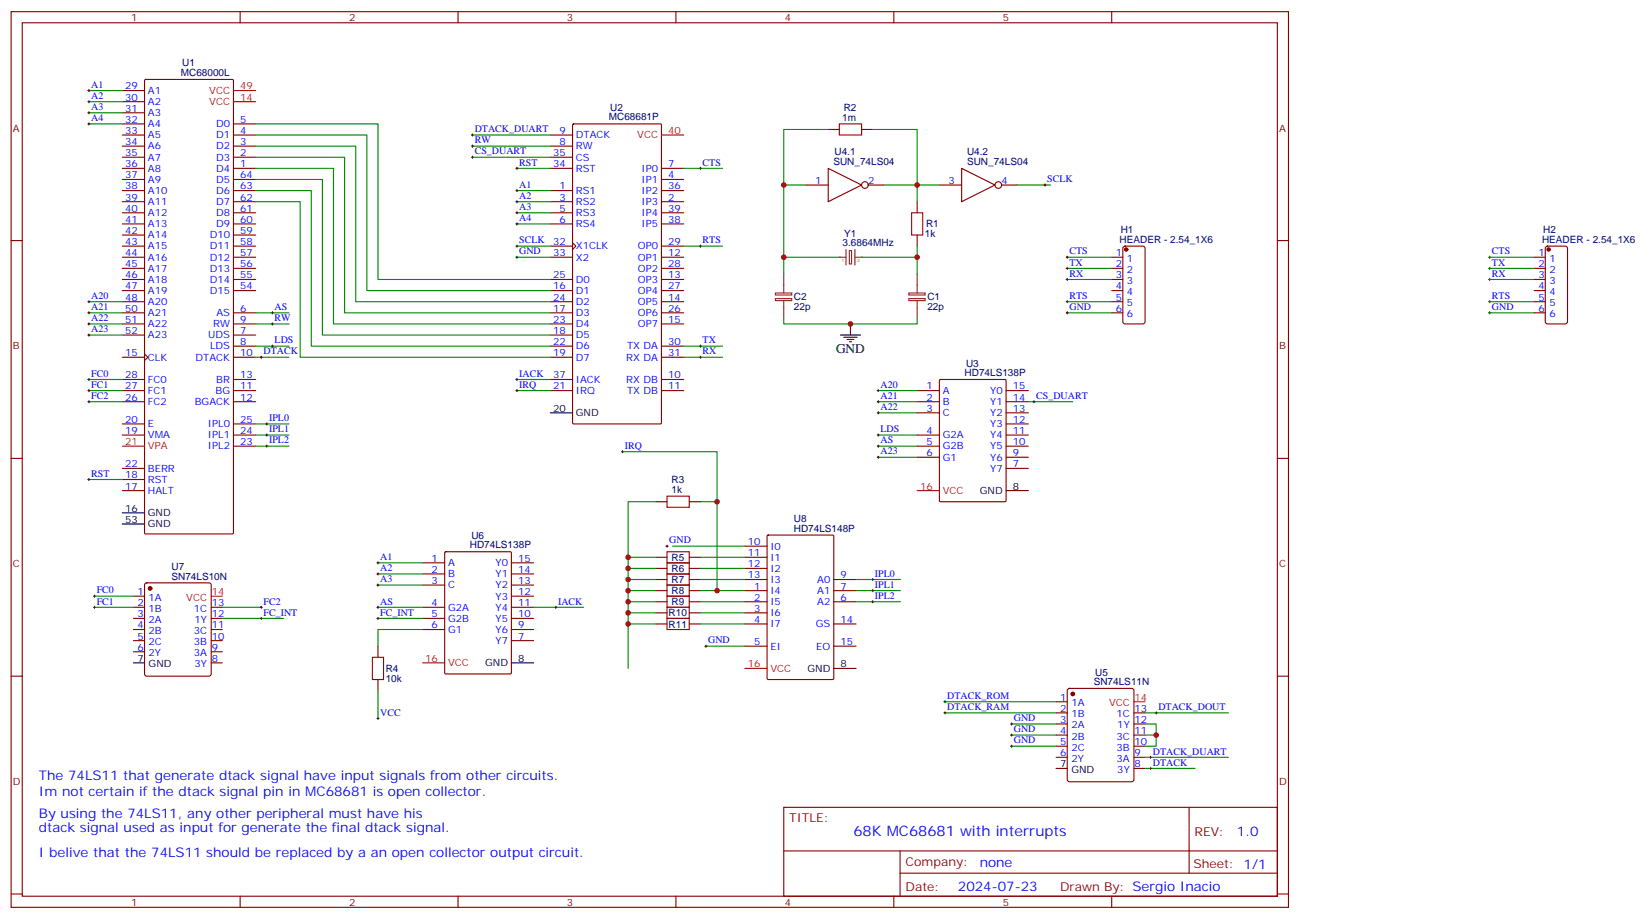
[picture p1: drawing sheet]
<svg xmlns="http://www.w3.org/2000/svg" width="524mm" height="292mm" viewBox="0 0 524 292" stroke-linecap="round" stroke-linejoin="round" font-family="sans-serif">
<g fill="none" stroke="#870000" stroke-width=".35">
<path d="M3.5 3.7h405.4v284.3h-405.4zM7.1 7.2h398.2v277.3h-398.2zM76.2 3.7v3.5M145.3 3.7v3.5M214.5 3.7v3.5M283.6 3.7v3.5M352.8 3.7v3.5M38.8 35.8h7.1M38.8 39.3h7.1M38.8 32.3h7.1M38.8 28.8h7.1M45.9 25.4l.3-.2h27.5l.4 .4v143.6l-.4 .3h-27.5l-.3-.3z"/>
<path d="M74.1 39.3h7M181.7 39.5l.3-.2h27.5l.4 .2v94.7l-.4 .4h-27.5l-.3-.4zM38.8 42.9h7.1M38.8 53.4h7.1M38.8 49.9h7.1M38.8 46.4h7.1M38.8 57h7.1M74.1 42.9h7M74.1 53.4h7M74.1 49.9h7M74.1 46.4h7M74.1 57h7"/>
<path d="M174.6 42.9h7.1M174.6 53.4h7.1M174.6 49.9h7.1M174.6 46.4h7.1M209.9 53.4h7.1M209.9 57h7.1M3.5 76.4h3.6M38.8 71.1h7.1M38.8 64h7.1M38.8 74.6h7.1M38.8 67.6h7.1M38.8 78.1h7.1"/>
<path d="M38.8 60.5h7.1M74.1 71.1h7M74.1 64h7M74.1 74.6h7M74.1 67.6h7M74.1 78.1h7M74.1 60.5h7M174.6 71.1h7.1M174.6 64h7.1M174.6 67.6h7.1M174.6 78.1h7.1M174.6 60.5h7.1"/>
<path d="M181.7 77.1l1 1-1 1.1M209.9 71.1h7.1M209.9 64h7.1M209.9 67.6h7.1M209.9 78.1h7.1M209.9 60.5h7.1M405.3 76.4h3.6M38.8 81.7h7.1M38.8 99.3h7.1M38.8 88.7h7.1M38.8 95.8h7.1M38.8 92.3h7.1"/>
<path d="M38.8 85.2h7.1M74.1 81.7h7M74.1 99.3h7M74.1 88.7h7M74.1 92.3h7M74.1 85.2h7M174.6 81.7h7.1M174.6 99.3h7.1M174.6 88.7h7.1M174.6 95.8h7.1M174.6 92.3h7.1M209.9 81.7h7.1"/>
<path d="M209.9 99.3h7.1M209.9 88.7h7.1M209.9 95.8h7.1M209.9 92.3h7.1M209.9 85.2h7.1M38.8 102.8h7.1M38.8 106.4h7.1M38.8 113.4h7.1M45.9 112.4l1 1-1 1.1M74.1 109.9h7M74.1 102.8h7M74.1 106.4h7"/>
<path d="M74.1 113.4h7M174.6 109.9h7.1M174.6 102.8h7.1M174.6 106.4h7.1M174.6 113.4h7.1M209.9 109.9h7.1M209.9 102.8h7.1M209.9 113.4h7.1M38.8 127.5h7.1M38.8 134.6h7.1M38.8 124h7.1M38.8 138.1h7.1"/>
<path d="M38.8 120.5h7.1M74.1 127.5h7M74.1 134.6h7M74.1 124h7M74.1 138.1h7M74.1 120.5h7M174.6 124h7.1M174.6 120.5h7.1M209.9 124h7.1M209.9 120.5h7.1M291 127.5h7.1M291 124h7.1"/>
<path d="M291 138.1h7.1M291 131.1h7.1M298.2 120.6l.2-.1h20.5l.3 .1 .1 38.3-.2 .3-20.7 .1-.3-.2zM319.3 127.5h7M319.3 134.6h7M319.3 124h7M319.3 138.1h7M319.3 131.1h7M3.5 145.5h3.6M38.8 152.2h7.1M38.8 148.7h7.1M38.8 155.8h7.1"/>
<path d="M74.1 141.6h7M291 141.6h7.1M291 145.2h7.1M319.3 141.6h7M319.3 148.7h7M319.3 145.2h7M405.3 145.5h3.6M3.5 214.7h3.6M338.9 218.8l.5-.3h19.7l.5 .3 .2 .5v28.2l-.2 .5-.5 .2h-19.7l-.5-.3-.2-.4v-28.2zM405.3 214.7h3.6M335.1 222.8h3.6M335.1 226.3h3.6"/>
<path d="M335.1 229.8h3.6M335.1 233.4h3.6M335.1 236.9h3.6M359.8 226.3h3.6M359.8 229.8h3.6M359.8 233.4h3.6M359.8 236.9h3.6M248.7 256.3h156.6v28.2h-156.6zM335.1 240.4h3.6M359.8 240.4h3.6M359.8 243.9h3.6M377.3 256.3v20.9"/>
<path d="M248.7 270.1h156.5M285.6 277.2h119.6M285.6 270.1v14.2M3.5 283.8h3.6M76.2 284.5v3.5M145.3 284.5v3.5M214.5 284.5v3.5M283.6 284.5v3.5M352.8 284.5v3.5M405.3 283.8h3.6"/>
</g>
<path d="M74.1 32.3h7M74.1 28.8h7M209.9 42.9h7.1M38.8 141.6h7.1M291 155.8h7.1M359.8 222.8h3.6" fill="none" stroke="#f00" stroke-width=".35"/>
<path d="M174.6 131.1h7.1M319.3 155.8h7M38.8 162.8h7.1M38.8 166.3h7.1M335.1 243.9h3.6" fill="none" stroke="#000" stroke-width=".35"/>
<circle cx="340.4" cy="220.3" r=".53" fill="#870000" stroke="#870000" stroke-width=".35"/>
<path d="M268.5 79.2v4.9M269.5 79.6h.7v4.2h-.7zM271.3 79.2v4.9M266.3 81.7h2.2M271.3 81.7h2.1" fill="none" stroke="#8c2424" stroke-width=".35"/>
<g fill="#8c2424">
<circle cx="273.4" cy="81.7" r=".18"/>
<circle cx="266.3" cy="81.7" r=".18"/>
</g>
<path d="M246.1 93h5.1v.7h-5.1zM246.1 94.8h5.1v.6h-5.1zM248.7 87v6M248.7 95.4v5.7M288.4 93h5.2v.7h-5.2zM288.4 94.8h5.2v.6h-5.2zM291 87v6M291 95.4v5.7" fill="none" stroke="#8c2424" stroke-width=".35"/>
<path d="M266.3 39.3h7.1v3.6h-7.1zM289.3 67.6h3.5v7h-3.5zM211.7 157.5h7v3.5h-7zM211.7 175.2h7v3.5h-7zM211.7 178.7h7v3.5h-7zM211.7 182.2h7v3.5h-7zM211.7 185.7h7v3.6h-7zM211.7 189.3h7v3.5h-7zM211.7 192.8h7v3.5h-7zM211.7 196.3h7v3.5h-7zM118.2 208.7h3.5v7h-3.5z" fill="none" stroke="#a10000" stroke-width=".35"/>
<g fill="none" stroke="#870000" stroke-width=".35">
<path d="M255.8 58.7h7M262.8 53.4l10.6 5.3-10.6 5.3zM262.8 41.1h3.5M273.4 41.1h3.5M275.5 58.7h5M298.1 58.7h7.1M305.2 53.4l10.5 5.3-10.5 5.3zM317.9 58.7h4.9M291 64v3.6M291 74.6v3.5M356.5 78.3l.5-.2h5.7l.6 .5 .1 23.5-.5 .7h-5.9l-.6-.4-.1-23.6zM490.6 78.3l.5-.2h5.6l.7 .5v23.5l-.4 .7h-5.9l-.7-.4v-23.6z"/>
<path d="M352.8 81.7h3.5M352.8 85.2h3.5M352.8 88.7h3.5M352.8 92.3h3.5M352.8 95.8h3.5M352.8 99.3h3.5M486.8 81.7h3.6M486.8 85.2h3.6M486.8 88.7h3.6M486.8 92.3h3.6M486.8 95.8h3.6M486.8 99.3h3.6"/>
<path d="M208.1 159.3h3.6M218.7 159.3h3.5M134.1 178.7h7M141.2 175.3l.3-.1h20.4l.3 .1 .1 38.3-.2 .3-20.6 .1-.3-.2zM162.3 178.7h7M208.1 176.9h3.6M218.7 176.9h3.5M236.4 173.4h7M236.4 176.9h7M243.5 170l.3-.1h20.4l.3 .1 .1 45.4-.2 .3h-20.6l-.3-.2zM42.3 192.8h3.6M42.3 189.3h3.6"/>
<path d="M42.3 199.8h3.6M42.3 196.3h3.6M46.1 185.2l.5-.2h19.7l.5 .2 .2 .5v28.3l-.2 .5-.5 .2h-19.7l-.5-.3-.2-.4v-28.3zM67 192.8h3.6M67 199.8h3.6M67 196.3h3.6M134.1 192.8h7M134.1 182.2h7M134.1 185.7h7M134.1 199.8h7M134.1 196.3h7M162.3 192.8h7"/>
<path d="M162.3 182.2h7M162.3 185.7h7M162.3 189.3h7M162.3 199.8h7M162.3 196.3h7M208.1 180.4h3.6M208.1 184h3.6M208.1 187.5h3.6M208.1 191h3.6M208.1 194.6h3.6M208.1 198.1h3.6M218.7 180.4h3.5"/>
<path d="M218.7 184h3.5M218.7 187.5h3.5M218.7 191h3.5M218.7 194.6h3.5M218.7 198.1h3.5M236.4 180.4h7M236.4 184h7M236.4 187.5h7M236.4 191h7M236.4 194.6h7M236.4 198.1h7M264.6 184h7"/>
<path d="M264.6 187.5h7M264.6 191h7M264.6 198.1h7M42.3 203.4h3.6M42.3 206.9h3.6M67 203.4h3.6M67 206.9h3.6M67 210.4h3.6M119.9 205.1v3.6M119.9 215.7v3.6M162.3 203.4h7M236.4 205.1h7"/>
<path d="M264.6 205.1h7"/>
<circle cx="274.5" cy="58.7" r="1.06"/>
<circle cx="316.8" cy="58.7" r="1.06"/>
</g>
<g fill="none" stroke="#008700" stroke-width=".35">
<path d="M28.2 28.8h10.6M28.2 32.3h10.6M28.2 35.8h10.6M28.2 39.3h10.6M81.1 39.3h38.8v49.4h54.7M81.1 42.9h35.3v49.4h58.2M81.1 46.4h31.8v49.4h61.7M81.1 49.9h28.3v49.4h65.2M81.1 53.4h24.7v49.4h68.8M81.1 57h21.2v49.4h72.3M149.9 42.9h24.7M149.9 46.4h24.7"/>
<path d="M149.9 49.9h24.7M164 53.4h10.6M217 53.4h12.3M255.8 58.7h-7.1v28.3M262.8 41.1h-14.1v17.6M276.9 41.1h14.1v22.9M280.5 58.7h17.6M322.8 58.7h10.6M81.1 60.5h17.7v49.4h75.8M81.1 64h14.1v49.4h79.4M164 60.5h10.6M164 64h10.6"/>
<path d="M164 67.6h10.6M164 71.1h10.6M164 78.1h10.6M217 78.1h12.3M291 78.1v8.9M28.2 99.3h10.6M28.2 95.8h10.6M81.1 99.3h10.6M164 81.7h10.6M248.7 81.7h17.6M273.4 81.7h17.6M338.7 81.7h14.1"/>
<path d="M338.7 99.3h14.1M338.7 95.8h14.1M338.7 88.7h14.1M338.7 85.2h14.1M472.7 81.7h14.1M472.7 99.3h14.1M472.7 95.8h14.1M472.7 88.7h14.1M472.7 85.2h14.1M28.2 106.4h10.6M28.2 102.8h10.6M81.1 102.8h10.6"/>
<path d="M81.1 109.9h10.6M81.1 113.4h10.6M217 109.9h12.3M217 113.4h12.3M248.7 101.1v1.7h42.3v-1.7M28.2 124h10.6M28.2 127.5h10.6M28.2 120.5h10.6M81.1 138.1h10.6M81.1 134.6h10.6M164 124h10.6M164 120.5h10.6"/>
<path d="M278.7 124h12.3M278.7 127.5h12.3M278.7 131.1h12.3M278.7 138.1h12.3M326.3 127.5h14.1M28.2 152.2h10.6M81.1 141.6h10.6M197.6 143.4h29.9v15.9M208.1 159.3h-8.8v17.6M222.2 159.3h5.3v28.2M278.7 141.6h12.3M278.7 145.2h12.3"/>
<path d="M119.9 178.7h14.2M208.1 176.9h-8.8v35.3M213.4 173.4h23M222.2 176.9h14.2M30 189.3h12.3M30 192.8h12.3M70.6 192.8h12.3M70.6 196.3h19.4M119.9 192.8h14.2M119.9 196.3h14.2M119.9 182.2h14.2M119.9 185.7h14.2"/>
<path d="M134.1 199.8h-14.2v5.3M169.3 192.8h15.9M199.3 180.4h8.8M199.3 184h8.8M199.3 187.5h8.8M199.3 191h8.8M199.3 194.6h8.8M199.3 198.1h8.8M222.2 180.4h14.2M222.2 184h14.2M222.2 187.5h14.2M222.2 191h14.2"/>
<path d="M222.2 194.6h14.2M222.2 198.1h14.2M271.6 184h14.2M271.6 187.5h14.2M271.6 191h14.2M119.9 219.3v8.8M224 205.1h12.4M299.9 222.8h35.2M299.9 226.3h35.2M321 229.8h14.1M321 233.4h14.1M321 236.9h14.1"/>
<path d="M363.4 229.8h3.5v3.6h-3.5M363.4 226.3h26.4M366.9 233.4v3.5h-3.5M363.4 240.4h26.4M363.4 243.9h15.8"/>
</g>
<path d="M266.7 106.4h6.3M267.8 107.1h4.2M268.8 107.8h2.1M269.5 108.5h.7M269.9 102.8v3.6M42.3 210.4h3.6M162.3 210.4h7M264.6 212.2h7" fill="none" stroke="#000" stroke-width=".35"/>
<g fill="none" stroke="#000" stroke-width=".32">
<path d="M27.9 28.8h.7M27.9 32.3h.7M27.9 35.8h.7M27.9 39.3h.7M28.2 28.4v.7M28.2 31.9v.7M28.2 35.5v.7M28.2 39v.7M149.6 42.9h.7M149.6 46.4h.7M149.6 49.9h.7M149.9 42.5v.7"/>
<path d="M149.9 46v.7M149.9 49.6v.7M163.7 53.4h.7M164 53.1v.7M221.9 53.4h.7M222.2 53.1v.7M331.3 58.7h.7M331.6 58.4v.7M163.7 60.5h.7M163.7 64h.7M163.7 67.6h.7M163.7 71.1h.7"/>
<path d="M163.7 78.1h.7M164 60.1v.8M164 63.7v.7M164 67.2v.7M164 70.7v.7M164 77.8v.7M221.9 78.1h.7M222.2 77.8v.7M27.9 95.8h.7M27.9 99.3h.7M28.2 95.4v.7M28.2 99v.7"/>
<path d="M86.1 99.3h.7M86.4 99v.7M163.7 81.7h.7M164 81.3v.7M338.3 95.8h.7M338.3 99.3h.7M338.3 81.7h.7M338.3 85.2h.7M338.3 88.7h.7M338.7 81.3v.7M338.7 84.8v.7M338.7 88.4v.7"/>
<path d="M338.7 95.4v.7M338.7 99v.7M472.4 95.8h.7M472.4 99.3h.7M472.4 81.7h.7M472.4 85.2h.7M472.4 88.7h.7M472.7 81.3v.7M472.7 84.8v.7M472.7 88.4v.7M472.7 95.4v.7M472.7 99v.7"/>
<path d="M27.9 102.8h.7M27.9 106.4h.7M28.2 102.5v.7M28.2 106v.7M82.5 113.4h.8M82.9 113.1v.7M86.1 102.8h.7M86.1 109.9h.7M86.4 102.5v.7M86.4 109.5v.7M221.9 109.9h.7M221.9 113.4h.7"/>
<path d="M222.2 109.5v.7M222.2 113.1v.7M27.9 127.5h.7M27.9 124h.7M27.9 120.5h.7M28.2 120.1v.7M28.2 123.6v.8M28.2 127.2v.7M84.3 138.1h.7M84.3 134.6h.7M84.7 134.2v.7M84.7 137.8v.7"/>
<path d="M163.7 124h.7M163.7 120.5h.7M164 120.1v.7M164 123.6v.8M278.3 127.5h.7M278.3 124h.7M278.3 131.1h.7M278.3 138.1h.7M278.7 123.6v.8M278.7 127.2v.7M278.7 130.7v.7M278.7 137.8v.7"/>
<path d="M327.7 127.5h.7M328.1 127.2v.7M27.9 152.2h.7M28.2 151.9v.7M84.3 141.6h.7M84.7 141.3v.7M197.2 143.4h.7M197.6 143.1v.7M278.3 141.6h.7M278.3 145.2h.7M278.7 141.3v.7M278.7 144.8v.7"/>
<path d="M119.6 178.7h.7M119.9 178.3v.7M211.3 173.4h.7M211.7 173v.7M29.6 189.3h.7M29.6 192.8h.7M30 188.9v.7M30 192.4v.7M82.5 192.8h.8M82.5 196.3h.8M82.9 192.4v.7M82.9 196v.7"/>
<path d="M119.6 192.8h.7M119.6 196.3h.7M119.6 182.2h.7M119.6 185.7h.7M119.9 181.9v.7M119.9 185.4v.7M119.9 192.4v.7M119.9 196v.7M176 192.8h.7M176.4 192.4v.7M276.6 184h.7M276.6 187.5h.7"/>
<path d="M276.6 191h.7M276.9 183.6v.7M276.9 187.1v.8M276.9 190.7v.7M223.7 205.1h.7M224 204.8v.7M119.6 228.1h.7M119.9 227.7v.7M299.5 222.8h.7M299.5 226.3h.7M299.9 222.4v.7M299.9 226v.7"/>
<path d="M320.7 229.8h.7M320.7 233.4h.7M320.7 236.9h.7M321 229.5v.7M321 233v.7M321 236.5v.7M366.5 226.3h.7M366.9 226v.7M364.8 240.4h.7M364.8 243.9h.7M365.1 240.1v.7M365.1 243.6v.7"/>
</g>
<g fill="#870000" stroke="#870000" stroke-width=".35">
<circle cx="357.4" cy="79.2" r=".53"/>
<circle cx="491.4" cy="79.2" r=".53"/>
<circle cx="47.6" cy="186.8" r=".53"/>
</g>
<path d="M67 189.3h3.6M134.1 210.4h7M236.4 212.2h7" fill="none" stroke="#f00" stroke-width=".35"/>
<g fill="#c00">
<circle cx="248.7" cy="58.7" r=".88"/>
<circle cx="291" cy="58.7" r=".88"/>
<circle cx="291" cy="81.7" r=".88"/>
<circle cx="248.7" cy="81.7" r=".88"/>
<circle cx="366.9" cy="233.4" r=".88"/>
<circle cx="269.9" cy="102.8" r=".88"/>
<circle cx="227.5" cy="187.5" r=".88"/>
<circle cx="199.3" cy="180.4" r=".88"/>
<circle cx="199.3" cy="184" r=".88"/>
<circle cx="199.3" cy="187.5" r=".88"/>
<circle cx="199.3" cy="191" r=".88"/>
<circle cx="199.3" cy="194.6" r=".88"/>
<circle cx="199.3" cy="198.1" r=".88"/>
<circle cx="199.3" cy="176.9" r=".88"/>
<circle cx="227.5" cy="159.3" r=".88"/>
</g>
<text font-size="4.6" fill="#00f" x="270.8" y="265.3">68K MC68681 with interrupts</text>
<text font-size="4.2" x="265.3" y="112">GND</text>
<g font-size="4.2" fill="#00f">
<text x="12.3" y="247.5">The 74LS11 that generate dtack signal have input signals from other circuits.</text>
<text x="12.3" y="252.8">Im not certain if the dtack signal pin in MC68681 is open collector.</text>
<text x="12.3" y="259.8">By using the 74LS11, any other peripheral must have his</text>
<text x="12.3" y="264.1">dtack signal used as input for generate the final dtack signal.</text>
<text x="392.5" y="265.6">1.0</text>
<text x="12.3" y="272.2">I belive that the 74LS11 should be replaced by a an open collector output circuit.</text>
<text x="310.9" y="275.1">none</text>
<text x="304" y="282.9">2024-07-23</text>
</g>
<g font-size="3.9" fill="#800">
<text x="250.5" y="260.9">TITLE:</text>
<text x="379.1" y="265.6">REV:</text>
<text x="287.4" y="275.1">Company:</text>
<text x="378.7" y="275.7">Sheet: 1/1</text>
<text x="287.4" y="282.8">Date:</text>
<text x="336.4" y="282.8">Drawn By: Sergio Inacio</text>
</g>
<g font-size="3.2" fill="#800">
<text x="41.6" y="6.7">1</text>
<text x="110.8" y="6.7">2</text>
<text x="179.9" y="6.7">3</text>
<text x="249.1" y="6.7">4</text>
<text x="318.2" y="6.7">5</text>
<text x="4.1" y="41.8">A</text>
<text x="405.9" y="41.8">A</text>
<text x="4.1" y="110.9">B</text>
<text x="405.9" y="110.9">B</text>
<text x="4.1" y="180.1">C</text>
<text x="405.9" y="180.1">C</text>
<text x="4.1" y="249.2">D</text>
<text x="405.9" y="249.2">D</text>
<text x="41.6" y="287.5">1</text>
<text x="110.8" y="287.5">2</text>
<text x="179.9" y="287.5">3</text>
<text x="249.1" y="287.5">4</text>
<text x="318.2" y="287.5">5</text>
</g>
<g font-size="3.2" fill="#000080">
<text x="57.8" y="21.1">U1</text>
<text x="57.4" y="24">MC68000L</text>
<text x="193.7" y="35.2">U2</text>
<text x="267.8" y="35.3">R2</text>
<text x="193.2" y="38.2">MC68681P</text>
<text x="267.3" y="38.3">1m</text>
<text x="264.5" y="52.4">SUN_74LS04</text>
<text x="264.8" y="49.2">U4.1</text>
<text x="306.9" y="52.4">SUN_74LS04</text>
<text x="306.9" y="49.2">U4.2</text>
<text x="267.8" y="75.2">Y1</text>
<text x="293.5" y="75.3">1k</text>
<text x="293.9" y="72.1">R1</text>
<text x="355.3" y="77.1">HEADER - 2.54_1X6</text>
<text x="355.6" y="73.9">H1</text>
<text x="489.3" y="77.1">HEADER - 2.54_1X6</text>
<text x="489.7" y="73.9">H2</text>
<text x="267.4" y="78.1">3.6864MHz</text>
<text x="252" y="95.2">C2</text>
<text x="294.3" y="95.2">C1</text>
<text x="252" y="98.3">22p</text>
<text x="294.3" y="98.3">22p</text>
<text x="306.1" y="119.3">HD74LS138P</text>
<text x="306.6" y="116.4">U3</text>
<text x="213.1" y="153.3">R3</text>
<text x="213.1" y="156.5">1k</text>
<text x="251.9" y="165.6">U8</text>
<text x="149.1" y="174">HD74LS138P</text>
<text x="149.6" y="171">U6</text>
<text x="251.9" y="168.8">HD74LS148P</text>
<text x="213.1" y="178.1">R5</text>
<text x="54.4" y="184">SN74LS10N</text>
<text x="54.4" y="180.8">U7</text>
<text x="213.1" y="181.6">R6</text>
<text x="213.1" y="185.1">R7</text>
<text x="213.1" y="188.6">R8</text>
<text x="212.2" y="195.7">R10</text>
<text x="213.1" y="192.2">R9</text>
<text x="212.2" y="199.2">R11</text>
<text x="122.4" y="213.3">R4</text>
<text x="347.6" y="214.5">U5</text>
<text x="122.4" y="216.4">10k</text>
<text x="347.1" y="217.5">SN74LS11N</text>
</g>
<g font-size="3.2" fill="#00f">
<text x="28.9" y="27.9">A1</text>
<text x="39.7" y="28.4">29</text>
<text x="46.9" y="29.8">A1</text>
<text x="28.9" y="31.4">A2</text>
<text x="28.9" y="34.9">A3</text>
<text x="39.7" y="35.5">31</text>
<text x="39.7" y="31.9">30</text>
<text x="46.9" y="33.3">A2</text>
<text x="28.9" y="38.5">A4</text>
<text x="39.7" y="39">32</text>
<text x="46.9" y="36.9">A3</text>
<text x="46.9" y="40.4">A4</text>
<text x="68.6" y="40.4">D0</text>
<text x="76.2" y="39">5</text>
<text x="150.6" y="42">DTACK_DUART</text>
<text x="39.7" y="42.5">33</text>
<text x="39.7" y="46">34</text>
<text x="46.9" y="43.9">A5</text>
<text x="46.9" y="47.4">A6</text>
<text x="68.6" y="47.4">D2</text>
<text x="68.6" y="43.9">D1</text>
<text x="76.2" y="46">3</text>
<text x="76.2" y="42.5">4</text>
<text x="150.6" y="45.5">RW</text>
<text x="177.5" y="46">8</text>
<text x="177.5" y="42.5">9</text>
<text x="182.7" y="47.4">RW</text>
<text x="182.7" y="43.9">DTACK</text>
<text x="39.7" y="53.1">36</text>
<text x="39.7" y="49.6">35</text>
<text x="46.9" y="51">A7</text>
<text x="68.6" y="51">D3</text>
<text x="76.2" y="53.1">1</text>
<text x="76.2" y="49.6">2</text>
<text x="150.6" y="49">CS_DUART</text>
<text x="164.7" y="52.6">RST</text>
<text x="175.5" y="53.1">34</text>
<text x="175.5" y="49.6">35</text>
<text x="182.7" y="51">CS</text>
<text x="212" y="53.1">7</text>
<text x="223" y="52.6">CTS</text>
<text x="39.7" y="56.6">37</text>
<text x="46.9" y="54.5">A8</text>
<text x="46.9" y="58">A9</text>
<text x="68.6" y="54.5">D4</text>
<text x="68.6" y="58">D5</text>
<text x="76.2" y="56.6">64</text>
<text x="164.7" y="59.6">A1</text>
<text x="182.7" y="54.5">RST</text>
<text x="203.6" y="58">IP1</text>
<text x="203.6" y="54.5">IP0</text>
<text x="212" y="56.6">4</text>
<text x="258.7" y="58.4">1</text>
<text x="275.5" y="58.4">2</text>
<text x="301" y="58.4">3</text>
<text x="317.9" y="58.4">4</text>
<text x="332.3" y="57.9">SCLK</text>
<text x="39.7" y="63.7">39</text>
<text x="39.7" y="60.1">38</text>
<text x="46.9" y="65.1">A11</text>
<text x="46.9" y="61.6">A10</text>
<text x="68.6" y="65.1">D7</text>
<text x="68.6" y="61.6">D6</text>
<text x="76.2" y="63.7">62</text>
<text x="76.2" y="60.1">63</text>
<text x="164.7" y="63.1">A2</text>
<text x="177.5" y="60.1">1</text>
<text x="177.5" y="63.7">3</text>
<text x="182.7" y="61.6">RS1</text>
<text x="182.7" y="65.1">RS2</text>
<text x="203.6" y="65.1">IP3</text>
<text x="203.6" y="61.6">IP2</text>
<text x="212" y="63.7">2</text>
<text x="212" y="60.1">36</text>
<text x="39.7" y="70.7">41</text>
<text x="39.7" y="67.2">40</text>
<text x="46.9" y="68.6">A12</text>
<text x="68.6" y="68.6">D8</text>
<text x="76.2" y="70.7">60</text>
<text x="76.2" y="67.2">61</text>
<text x="164.7" y="66.7">A3</text>
<text x="164.7" y="70.2">A4</text>
<text x="177.5" y="67.2">5</text>
<text x="177.5" y="70.7">6</text>
<text x="182.7" y="68.6">RS3</text>
<text x="203.6" y="68.6">IP4</text>
<text x="212" y="70.7">38</text>
<text x="212" y="67.2">39</text>
<text x="39.7" y="74.3">42</text>
<text x="39.7" y="77.8">43</text>
<text x="46.9" y="72.1">A13</text>
<text x="46.9" y="75.7">A14</text>
<text x="66.5" y="75.7">D10</text>
<text x="68.6" y="72.1">D9</text>
<text x="76.2" y="74.3">59</text>
<text x="76.2" y="77.8">58</text>
<text x="164.7" y="77.3">SCLK</text>
<text x="175.5" y="77.8">32</text>
<text x="182.7" y="72.1">RS4</text>
<text x="203.6" y="72.1">IP5</text>
<text x="212" y="77.8">29</text>
<text x="223" y="77.3">RTS</text>
<text x="39.7" y="81.3">44</text>
<text x="46.9" y="82.7">A16</text>
<text x="46.9" y="79.2">A15</text>
<text x="66.5" y="82.7">D12</text>
<text x="66.5" y="79.2">D11</text>
<text x="76.2" y="81.3">57</text>
<text x="164.7" y="80.8">GND</text>
<text x="175.5" y="81.3">33</text>
<text x="182.7" y="79.2">X1CLK</text>
<text x="182.7" y="82.7">X2</text>
<text x="202.4" y="82.7">OP1</text>
<text x="202.4" y="79.2">OP0</text>
<text x="212" y="81.3">12</text>
<text x="339.4" y="80.8">CTS</text>
<text x="354.1" y="81.3">1</text>
<text x="357.6" y="83.1">1</text>
<text x="473.4" y="80.8">CTS</text>
<text x="488.2" y="81.3">1</text>
<text x="491.7" y="83.1">1</text>
<text x="39.7" y="88.4">46</text>
<text x="39.7" y="84.8">45</text>
<text x="46.9" y="89.8">A18</text>
<text x="46.9" y="86.3">A17</text>
<text x="66.5" y="86.3">D13</text>
<text x="66.5" y="89.8">D14</text>
<text x="76.2" y="84.8">56</text>
<text x="76.2" y="88.4">55</text>
<text x="175.5" y="88.4">25</text>
<text x="182.7" y="89.8">D0</text>
<text x="202.4" y="89.8">OP3</text>
<text x="202.4" y="86.3">OP2</text>
<text x="212" y="88.4">13</text>
<text x="212" y="84.8">28</text>
<text x="339.4" y="84.3">TX</text>
<text x="339.4" y="87.8">RX</text>
<text x="354.1" y="84.8">2</text>
<text x="354.1" y="88.4">3</text>
<text x="357.6" y="86.6">2</text>
<text x="473.4" y="87.8">RX</text>
<text x="473.4" y="84.3">TX</text>
<text x="488.2" y="84.8">2</text>
<text x="488.2" y="88.4">3</text>
<text x="491.7" y="86.6">2</text>
<text x="28.9" y="94.9">A20</text>
<text x="39.7" y="95.4">48</text>
<text x="39.7" y="91.9">47</text>
<text x="46.9" y="93.3">A19</text>
<text x="66.5" y="93.3">D15</text>
<text x="76.2" y="91.9">54</text>
<text x="175.5" y="91.9">16</text>
<text x="175.5" y="95.4">24</text>
<text x="182.7" y="93.3">D1</text>
<text x="202.4" y="93.3">OP4</text>
<text x="212" y="95.4">14</text>
<text x="212" y="91.9">27</text>
<text x="339.4" y="94.9">RTS</text>
<text x="354.1" y="91.9">4</text>
<text x="354.1" y="95.4">5</text>
<text x="357.6" y="90.1">3</text>
<text x="357.6" y="93.7">4</text>
<text x="473.4" y="94.9">RTS</text>
<text x="488.2" y="91.9">4</text>
<text x="488.2" y="95.4">5</text>
<text x="491.7" y="90.1">3</text>
<text x="491.7" y="93.7">4</text>
<text x="28.9" y="98.4">A21</text>
<text x="28.9" y="102">A22</text>
<text x="39.7" y="99">50</text>
<text x="46.9" y="96.8">A20</text>
<text x="46.9" y="100.4">A21</text>
<text x="68.7" y="100.4">AS</text>
<text x="76.2" y="99">6</text>
<text x="87.1" y="102">RW</text>
<text x="87.1" y="98.4">AS</text>
<text x="175.5" y="99">17</text>
<text x="182.7" y="100.4">D3</text>
<text x="182.7" y="96.8">D2</text>
<text x="202.4" y="96.8">OP5</text>
<text x="202.4" y="100.4">OP6</text>
<text x="212" y="99">26</text>
<text x="339.4" y="98.4">GND</text>
<text x="354.1" y="99">6</text>
<text x="357.6" y="97.2">5</text>
<text x="357.6" y="100.7">6</text>
<text x="473.4" y="98.4">GND</text>
<text x="488.2" y="99">6</text>
<text x="491.7" y="97.2">5</text>
<text x="491.7" y="100.7">6</text>
<text x="28.9" y="105.5">A23</text>
<text x="39.7" y="106">52</text>
<text x="39.7" y="102.5">51</text>
<text x="46.9" y="107.4">A23</text>
<text x="46.9" y="103.9">A22</text>
<text x="66.1" y="107.4">UDS</text>
<text x="67.7" y="103.9">RW</text>
<text x="76.2" y="102.5">9</text>
<text x="76.2" y="106">7</text>
<text x="175.5" y="106">18</text>
<text x="175.5" y="102.5">23</text>
<text x="182.7" y="107.4">D5</text>
<text x="182.7" y="103.9">D4</text>
<text x="202.4" y="103.9">OP7</text>
<text x="212" y="102.5">15</text>
<text x="39.7" y="113.1">15</text>
<text x="66.6" y="110.9">LDS</text>
<text x="76.2" y="109.5">8</text>
<text x="76.2" y="113.1">10</text>
<text x="83.6" y="112.5">DTACK</text>
<text x="87.1" y="109">LDS</text>
<text x="175.5" y="113.1">19</text>
<text x="175.5" y="109.5">22</text>
<text x="182.7" y="110.9">D6</text>
<text x="199" y="110.9">TX DA</text>
<text x="212" y="109.5">30</text>
<text x="212" y="113.1">31</text>
<text x="223" y="109">TX</text>
<text x="223" y="112.5">RX</text>
<text x="28.9" y="119.6">FC0</text>
<text x="46.9" y="114.5">CLK</text>
<text x="62" y="114.5">DTACK</text>
<text x="164.7" y="119.6">IACK</text>
<text x="182.7" y="114.5">D7</text>
<text x="198.7" y="114.5">RX DA</text>
<text x="28.9" y="123.1">FC1</text>
<text x="39.7" y="120.1">28</text>
<text x="39.7" y="123.6">27</text>
<text x="46.9" y="121.5">FC0</text>
<text x="46.9" y="125.1">FC1</text>
<text x="68.4" y="125.1">BG</text>
<text x="68.6" y="121.5">BR</text>
<text x="76.2" y="123.6">11</text>
<text x="76.2" y="120.1">13</text>
<text x="164.7" y="123.1">IRQ</text>
<text x="175.5" y="123.6">21</text>
<text x="175.5" y="120.1">37</text>
<text x="182.7" y="125.1">IRQ</text>
<text x="182.7" y="121.5">IACK</text>
<text x="198.7" y="121.5">RX DB</text>
<text x="199" y="125.1">TX DB</text>
<text x="212" y="120.1">10</text>
<text x="212" y="123.6">11</text>
<text x="279.4" y="123.1">A20</text>
<text x="294" y="123.6">1</text>
<text x="299.2" y="125.1">A</text>
<text x="314.2" y="125.1">Y0</text>
<text x="321.4" y="123.6">15</text>
<text x="28.9" y="126.6">FC2</text>
<text x="39.7" y="127.2">26</text>
<text x="46.9" y="128.6">FC2</text>
<text x="61.8" y="128.6">BGACK</text>
<text x="76.2" y="127.2">12</text>
<text x="279.4" y="126.6">A21</text>
<text x="279.4" y="130.2">A22</text>
<text x="294" y="130.7">3</text>
<text x="294" y="127.2">2</text>
<text x="299.2" y="128.6">B</text>
<text x="314.2" y="128.6">Y1</text>
<text x="321.4" y="127.2">14</text>
<text x="321.4" y="130.7">13</text>
<text x="328.8" y="126.6">CS_DUART</text>
<text x="39.7" y="134.2">20</text>
<text x="39.7" y="137.8">19</text>
<text x="46.9" y="135.6">E</text>
<text x="66" y="135.6">IPL0</text>
<text x="76.2" y="137.8">24</text>
<text x="76.2" y="134.2">25</text>
<text x="85.4" y="133.7">IPL0</text>
<text x="85.4" y="137.2">IPL1</text>
<text x="279.4" y="137.2">LDS</text>
<text x="294" y="137.8">4</text>
<text x="299.2" y="132.1">C</text>
<text x="314.2" y="132.1">Y2</text>
<text x="314.2" y="135.6">Y3</text>
<text x="321.4" y="134.2">12</text>
<text x="321.4" y="137.8">11</text>
<text x="46.9" y="139.2">VMA</text>
<text x="66" y="142.7">IPL2</text>
<text x="66" y="139.2">IPL1</text>
<text x="76.2" y="141.3">23</text>
<text x="85.4" y="140.8">IPL2</text>
<text x="198.3" y="142.5">IRQ</text>
<text x="279.4" y="140.8">AS</text>
<text x="294" y="141.3">5</text>
<text x="299.2" y="139.2">G2A</text>
<text x="299.2" y="142.7">G2B</text>
<text x="314.2" y="142.7">Y5</text>
<text x="314.2" y="139.2">Y4</text>
<text x="321.4" y="141.3">10</text>
<text x="39.7" y="148.3">22</text>
<text x="46.9" y="149.8">BERR</text>
<text x="279.4" y="144.3">A23</text>
<text x="294" y="144.8">6</text>
<text x="299.2" y="146.2">G1</text>
<text x="314.2" y="149.8">Y7</text>
<text x="314.2" y="146.2">Y6</text>
<text x="321.4" y="148.3">7</text>
<text x="321.4" y="144.8">9</text>
<text x="28.9" y="151.3">RST</text>
<text x="39.7" y="151.9">18</text>
<text x="39.7" y="155.4">17</text>
<text x="46.9" y="153.3">RST</text>
<text x="46.9" y="156.8">HALT</text>
<text x="212.4" y="172.5">GND</text>
<text x="237.3" y="173">10</text>
<text x="120.6" y="177.8">A1</text>
<text x="137" y="178.3">1</text>
<text x="142.2" y="179.7">A</text>
<text x="157.3" y="179.7">Y0</text>
<text x="164.4" y="178.3">15</text>
<text x="237.3" y="176.6">11</text>
<text x="244.5" y="174.4">I0</text>
<text x="244.5" y="178">I1</text>
<text x="120.6" y="181.3">A2</text>
<text x="120.6" y="184.9">A3</text>
<text x="137" y="185.4">3</text>
<text x="137" y="181.9">2</text>
<text x="142.2" y="183.3">B</text>
<text x="157.3" y="183.3">Y1</text>
<text x="164.4" y="181.9">14</text>
<text x="164.4" y="185.4">13</text>
<text x="237.3" y="180.1">12</text>
<text x="237.3" y="183.6">13</text>
<text x="244.5" y="181.5">I2</text>
<text x="244.5" y="185">I3</text>
<text x="259.3" y="185">A0</text>
<text x="266.7" y="183.6">9</text>
<text x="277.6" y="183.1">IPL0</text>
<text x="30.7" y="188.4">FC0</text>
<text x="30.7" y="191.9">FC1</text>
<text x="43.7" y="188.9">1</text>
<text x="47.2" y="190.7">1A</text>
<text x="83.6" y="191.9">FC2</text>
<text x="120.6" y="191.9">AS</text>
<text x="142.2" y="186.8">C</text>
<text x="157.3" y="186.8">Y2</text>
<text x="157.3" y="190.3">Y3</text>
<text x="164.4" y="188.9">12</text>
<text x="177.1" y="191.9">IACK</text>
<text x="239.3" y="187.1">1</text>
<text x="239.3" y="190.7">2</text>
<text x="244.5" y="188.6">I4</text>
<text x="259.3" y="188.6">A1</text>
<text x="266.7" y="187.1">7</text>
<text x="266.7" y="190.7">6</text>
<text x="277.6" y="186.6">IPL1</text>
<text x="277.6" y="190.1">IPL2</text>
<text x="43.7" y="192.4">2</text>
<text x="43.7" y="196">3</text>
<text x="47.2" y="194.2">1B</text>
<text x="47.2" y="197.7">2A</text>
<text x="61.5" y="194.2">1C</text>
<text x="61.8" y="197.7">1Y</text>
<text x="67.2" y="196">12</text>
<text x="67.2" y="192.4">13</text>
<text x="83.6" y="195.4">FC_INT</text>
<text x="120.6" y="195.4">FC_INT</text>
<text x="137" y="192.4">4</text>
<text x="137" y="196">5</text>
<text x="142.2" y="193.9">G2A</text>
<text x="142.2" y="197.4">G2B</text>
<text x="157.3" y="197.4">Y5</text>
<text x="157.3" y="193.9">Y4</text>
<text x="164.4" y="196">10</text>
<text x="164.4" y="192.4">11</text>
<text x="239.3" y="194.2">3</text>
<text x="239.3" y="197.7">4</text>
<text x="244.5" y="192.1">I5</text>
<text x="244.5" y="195.6">I6</text>
<text x="259.3" y="192.1">A2</text>
<text x="266.7" y="197.7">14</text>
<text x="43.7" y="199.5">4</text>
<text x="43.7" y="203">5</text>
<text x="47.2" y="201.3">2B</text>
<text x="61.5" y="201.3">3C</text>
<text x="67.2" y="203">10</text>
<text x="67.2" y="199.5">11</text>
<text x="137" y="199.5">6</text>
<text x="142.2" y="200.9">G1</text>
<text x="157.3" y="200.9">Y6</text>
<text x="164.4" y="203">7</text>
<text x="164.4" y="199.5">9</text>
<text x="244.5" y="199.1">I7</text>
<text x="258.9" y="199.1">GS</text>
<text x="43.7" y="206.6">6</text>
<text x="47.2" y="204.8">2C</text>
<text x="47.2" y="208.3">2Y</text>
<text x="61.5" y="204.8">3B</text>
<text x="61.5" y="208.3">3A</text>
<text x="67.2" y="206.6">9</text>
<text x="157.3" y="204.4">Y7</text>
<text x="224.7" y="204.3">GND</text>
<text x="239.3" y="204.8">5</text>
<text x="244.5" y="206.2">EI</text>
<text x="259" y="206.2">EO</text>
<text x="266.7" y="204.8">15</text>
<text x="61.8" y="211.8">3Y</text>
<text x="67.2" y="210.1">8</text>
<text x="300.6" y="221.9">DTACK_ROM</text>
<text x="120.6" y="227.2">VCC</text>
<text x="300.6" y="225.4">DTACK_RAM</text>
<text x="336.5" y="222.4">1</text>
<text x="336.5" y="226">2</text>
<text x="340" y="224.2">1A</text>
<text x="340" y="227.7">1B</text>
<text x="354.3" y="227.7">1C</text>
<text x="360" y="226">13</text>
<text x="367.6" y="225.4">DTACK_DOUT</text>
<text x="321.7" y="229">GND</text>
<text x="321.7" y="232.5">GND</text>
<text x="336.5" y="229.5">3</text>
<text x="336.5" y="233">4</text>
<text x="340" y="231.2">2A</text>
<text x="354.6" y="231.2">1Y</text>
<text x="360" y="233">11</text>
<text x="360" y="229.5">12</text>
<text x="321.7" y="236">GND</text>
<text x="336.5" y="236.5">5</text>
<text x="340" y="234.8">2B</text>
<text x="340" y="238.3">2C</text>
<text x="354.3" y="234.8">3C</text>
<text x="354.3" y="238.3">3B</text>
<text x="360" y="236.5">10</text>
<text x="365.8" y="239.5">DTACK_DUART</text>
<text x="336.5" y="240.1">6</text>
<text x="340" y="241.8">2Y</text>
<text x="354.3" y="241.8">3A</text>
<text x="354.6" y="245.4">3Y</text>
<text x="360" y="243.6">8</text>
<text x="360" y="240.1">9</text>
<text x="365.8" y="243.1">DTACK</text>
</g>
<g font-size="3.2" fill="#f00">
<text x="66.4" y="29.8">VCC</text>
<text x="76.2" y="28.4">49</text>
<text x="66.4" y="33.3">VCC</text>
<text x="76.2" y="31.9">14</text>
<text x="202.2" y="43.9">VCC</text>
<text x="212" y="42.5">40</text>
<text x="39.7" y="141.3">21</text>
<text x="46.9" y="142.7">VPA</text>
<text x="291.9" y="155.4">16</text>
<text x="299.2" y="156.8">VCC</text>
<text x="59.1" y="190.7">VCC</text>
<text x="67.2" y="188.9">14</text>
<text x="135" y="210.1">16</text>
<text x="142.2" y="211.5">VCC</text>
<text x="237.3" y="211.8">16</text>
<text x="244.5" y="213.3">VCC</text>
<text x="351.9" y="224.2">VCC</text>
<text x="360" y="222.4">14</text>
</g>
<g font-size="3.2">
<text x="175.5" y="130.7">20</text>
<text x="182.7" y="132.1">GND</text>
<text x="321.4" y="155.4">8</text>
<text x="310.9" y="156.8">GND</text>
<text x="39.7" y="162.5">16</text>
<text x="39.7" y="166">53</text>
<text x="46.9" y="163.9">GND</text>
<text x="46.9" y="167.4">GND</text>
<text x="43.7" y="210.1">7</text>
<text x="47.2" y="211.8">GND</text>
<text x="153.9" y="211.5">GND</text>
<text x="164.4" y="210.1">8</text>
<text x="256.2" y="213.3">GND</text>
<text x="266.7" y="211.8">8</text>
<text x="336.5" y="243.6">7</text>
<text x="340" y="245.4">GND</text>
</g>
<g font-size="1.4" fill="#238d23">
<text x="267.1" y="83.1">1</text>
<text x="272" y="83.1">2</text>
</g>
</svg>
